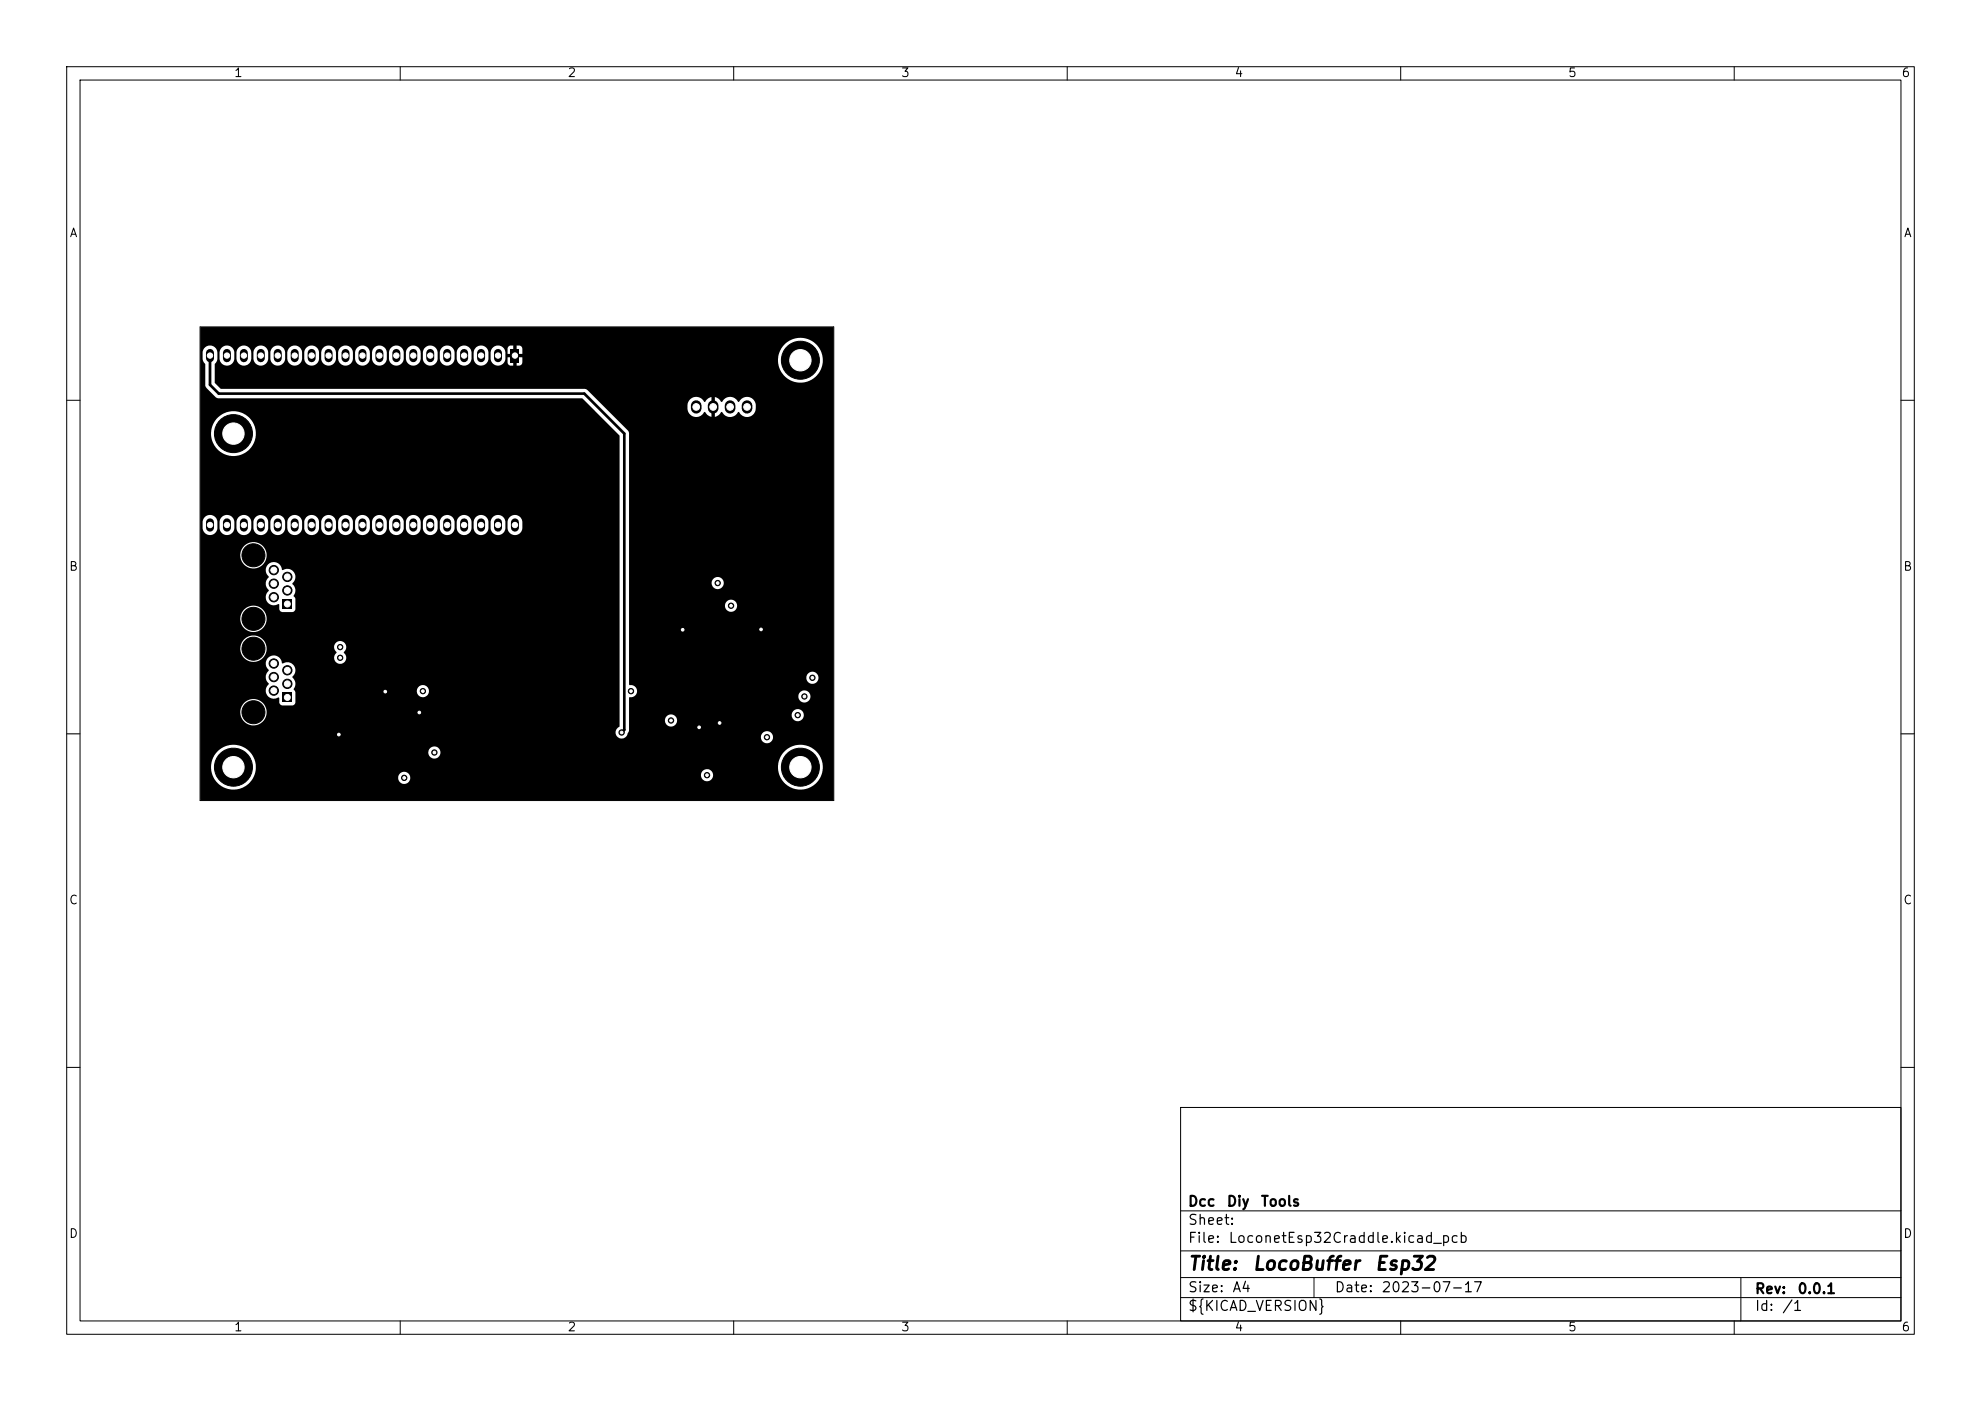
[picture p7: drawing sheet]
<svg xmlns="http://www.w3.org/2000/svg" width="297mm" height="210mm" viewBox="0 0 297 210" stroke-linecap="round" stroke-linejoin="round" font-family="sans-serif">
<g fill="none" stroke="#000" stroke-width=".15">
<path d="M10 10h277v190h-277zM12 12h273v186h-273zM60 10v2M110 10v2M160 10v2M210 10v2M260 10v2M30 49h95v71h-95zM10 60h2M285 60h2M10 110h2M285 110h2"/>
<path d="M10 160h2M177 166h108v32h-108zM285 160h2M60 198v2M110 198v2M160 198v2M177 194.5h108M177 191.5h108M177 187.5h108M177 181.5h108M197 191.5v3M210 198v2"/>
<path d="M260 198v2M261 191.5v6.5"/>
</g>
<path d="M76.6 52.3h1.2v2h-1.2zM30 49.1l94.8-.1 .2 .2-.1 70.8h-94.8l-.1-5.2h1.6a3.4 3.4 0 0 0 2.5 3.5 3.4 3.4 0 0 0 3.9-1.8h21.7v.2a.91 .91 0 0 0 1.2 .8 .91 .91 0 0 0 .5-1.4h43.7v.2a.91 .91 0 0 0 1.4 .7 .91 .91 0 0 0 0-1.6 .91 .91 0 0 0-1.4 .7h-43.7a.91 .91 0 0 0-1-.4 .91 .91 0 0 0-.7 .8h-21.7l.3-.7 .1-1h78.2a3.4 3.4 0 0 0 4.8 3.2 3.4 3.4 0 0 0 .6-5.7 3.4 3.4 0 0 0-5.3 2.2l-.1 .3h-78.2a3.3 3.3 0 0 0-.9-2.1h26.7v.2a.91 .91 0 0 0 1.4 .7 .91 .91 0 0 0 0-1.6 .91 .91 0 0 0-1.4 .7h-26.7l-.2-.2a3.4 3.4 0 0 0-3.6-.6 3.4 3.4 0 0 0-2.1 2.9h-1.6v-8.2h6v.3a1.98 1.98 0 0 0 3 1.6 1.98 1.98 0 0 0 0-3.4 1.98 1.98 0 0 0-3 1.5h-6v-5.2h9.8l.1 .6 .4 .5a1.31 1.31 0 0 0 .1 2 1.21 1.21 0 0 0 1.3 .1h.2v.7l.2 .4h1.7a.5 .5 0 0 0 .5-.4v-1.5l-.1-.3h18.3v.2a.91 .91 0 0 0 1.4 .7 .91 .91 0 0 0 0-1.6 .91 .91 0 0 0-1.4 .7h-18.3l-.2-.3a1.36 1.36 0 0 0-.2-1.7l.1-.1a1.21 1.21 0 0 0 .2-1.6 1.21 1.21 0 0 0-1.7-.4h-.1a1.21 1.21 0 0 0-1.8-1 1.21 1.21 0 0 0-.2 2v.1l-.3 .4-.2 .5h-9.8v-4.3h6v.3a1.98 1.98 0 0 0 2.2 1.8 1.98 1.98 0 0 0 1.7-2.3h10.2v.4l.4 .5-.1 .1a.91 .91 0 0 0-.1 1.3 .91 .91 0 0 0 1.4 0 .91 .91 0 0 0-.1-1.3l-.1-.1a.99 .99 0 0 0 .4-1 .99 .99 0 0 0-.8-.7 .91 .91 0 0 0-1 .8h-10.2a1.98 1.98 0 0 0-2-1.6 1.98 1.98 0 0 0-1.9 1.8h-6v-4.5h6v.3a1.98 1.98 0 0 0 3 1.6 1.98 1.98 0 0 0 0-3.4 1.98 1.98 0 0 0-3 1.5h-6v-5.2h9.8l.1 .6 .4 .5a1.31 1.31 0 0 0 .1 2.1 1.21 1.21 0 0 0 1.3 0h.2v.7l.2 .4h1.8l.2-.1 .2-.3v-1.6a.38 .38 0 0 1-.1-.7 1.46 1.46 0 0 0-.4-1.5l.1-.1a1.21 1.21 0 0 0 .2-1.6 1.21 1.21 0 0 0-1.7-.4h-.1a1.21 1.21 0 0 0-1.8-1 1.21 1.21 0 0 0-.2 2v.1l-.3 .4-.2 .5h-9.8v-4.3h6v.3a1.98 1.98 0 0 0 3 1.5 1.98 1.98 0 0 0 0-3.4 1.98 1.98 0 0 0-3 1.6h-6v-4.9h.4v1a1.11 1.11 0 0 0 1.1 1 1.11 1.11 0 0 0 1.1-1v-1h.3v1.2a1.11 1.11 0 0 0 1.2 .8 1.11 1.11 0 0 0 1-1v-1h.4v1.2a1.11 1.11 0 0 0 1.2 .8 1.11 1.11 0 0 0 1-1v-1h.3v1.2a1.11 1.11 0 0 0 1.2 .8 1.11 1.11 0 0 0 1-1v-1h.3l.1 1.2a1.11 1.11 0 0 0 1.1 .8 1.11 1.11 0 0 0 1.1-1v-1h.3v1.2a1.11 1.11 0 0 0 1.2 .8 1.11 1.11 0 0 0 1-1v-1h.3v1.2a1.11 1.11 0 0 0 1.2 .8 1.11 1.11 0 0 0 1-1v-1h.4v1.2a1.11 1.11 0 0 0 1.2 .8 1.11 1.11 0 0 0 1-1v-1h.3v1.2a1.11 1.11 0 0 0 1.2 .8 1.11 1.11 0 0 0 1-1v-1h.3l.1 1.2a1.11 1.11 0 0 0 1.1 .8 1.11 1.11 0 0 0 1.1-1v-1h.3v1.2a1.11 1.11 0 0 0 1.2 .8 1.11 1.11 0 0 0 1-1v-1h.3v1.2a1.11 1.11 0 0 0 1.2 .8 1.11 1.11 0 0 0 1-1v-1h.4v1.2a1.11 1.11 0 0 0 1.2 .8 1.11 1.11 0 0 0 1-1v-1h.3v1.2a1.11 1.11 0 0 0 1.2 .8 1.11 1.11 0 0 0 1-1v-1h.3l.1 1.2a1.11 1.11 0 0 0 1.1 .8 1.11 1.11 0 0 0 1.1-1v-1h.3v1.2a1.11 1.11 0 0 0 1.2 .8 1.11 1.11 0 0 0 1-1v-1h.3v1.2a1.11 1.11 0 0 0 1.2 .8 1.11 1.11 0 0 0 1-1v-1h.4v1.2a1.11 1.11 0 0 0 1.2 .8 1.11 1.11 0 0 0 1-1v-1h.3v1.2a1.11 1.11 0 0 0 1.2 .8 1.11 1.11 0 0 0 1-1v-1.2a1.11 1.11 0 0 0-1.2-.8 1.11 1.11 0 0 0-1 1h-.3l-.1-.2a1.11 1.11 0 0 0-1.1-.8 1.11 1.11 0 0 0-1 1h-.4v-.2a1.11 1.11 0 0 0-1.2-.8 1.11 1.11 0 0 0-1 1h-.3v-.2a1.11 1.11 0 0 0-1.2-.8 1.11 1.11 0 0 0-1 1h-.3l-.1-.2a1.11 1.11 0 0 0-1.1-.8 1.11 1.11 0 0 0-1.1 1h-.3v-.2a1.11 1.11 0 0 0-1.2-.8 1.11 1.11 0 0 0-1 1h-.3l-.1-.2a1.11 1.11 0 0 0-1.1-.8 1.11 1.11 0 0 0-1 1h-.4v-.2a1.11 1.11 0 0 0-1.2-.8 1.11 1.11 0 0 0-1 1h-.3v-.2a1.11 1.11 0 0 0-1.2-.8 1.11 1.11 0 0 0-1 1h-.3l-.1-.2a1.11 1.11 0 0 0-1.1-.8 1.11 1.11 0 0 0-1.1 1h-.3v-.2a1.11 1.11 0 0 0-1.2-.8 1.11 1.11 0 0 0-1 1h-.3l-.1-.2a1.11 1.11 0 0 0-1.1-.8 1.11 1.11 0 0 0-1 1h-.4v-.2a1.11 1.11 0 0 0-1.2-.8 1.11 1.11 0 0 0-1 1h-.3v-.2a1.11 1.11 0 0 0-1.2-.8 1.11 1.11 0 0 0-1 1h-.3l-.1-.2a1.11 1.11 0 0 0-1.1-.8 1.11 1.11 0 0 0-1.1 1h-.3v-.2a1.11 1.11 0 0 0-1.2-.8 1.11 1.11 0 0 0-1 1h-.3l-.1-.2a1.11 1.11 0 0 0-1.1-.8 1.11 1.11 0 0 0-1 1h-.4a1.11 1.11 0 0 0-1.1-1 1.11 1.11 0 0 0-1.1 1h-.3v-.2a1.11 1.11 0 0 0-1.2-.8 1.11 1.11 0 0 0-1 1h-.4v-13.4h1.6v.4a3.4 3.4 0 0 0 5.1 2.7 3.4 3.4 0 0 0 0-5.8 3.4 3.4 0 0 0-5.1 2.7h-1.6v-12h.4v1.2l.4 .6v3.3l1.5 1.7 .4 .1h54.6l5.6 5.6v43.6a.95 .95 0 0 0-.5 1.2 .95 .95 0 0 0 1.2 .5l.3-.2h20.2v.2a.91 .91 0 0 0 1.4 .7 .91 .91 0 0 0 0-1.6 .91 .91 0 0 0-1.4 .7h-20.2l.4-.9v-1.6h5.4a.91 .91 0 0 0 .8 1 .91 .91 0 0 0 1-.7 .91 .91 0 0 0-.7-1.1h17.9v.2a.91 .91 0 0 0 1.4 .7 .91 .91 0 0 0 0-1.6 .91 .91 0 0 0-1.4 .7h-17.9a.91 .91 0 0 0-1.1 .8h-5.4v-3.3l.9-.3h24.5a.92 .92 0 0 0 1.2 1 .92 .92 0 0 0 .3-1.6 .92 .92 0 0 0-1.5 .5v.1h-24.5a.96 .96 0 0 0 .2-1.1 .96 .96 0 0 0-1.1-.5v-1.2h26.6a.91 .91 0 0 0 1.2 1 .91 .91 0 0 0 .3-1.6 .91 .91 0 0 0-1.5 .4v.2h-26.6v-10.8h14.4a.92 .92 0 0 0 1.2 1 .92 .92 0 0 0 .3-1.6 .92 .92 0 0 0-1.5 .5v.1h-14.4v-3.4h12.4a.91 .91 0 0 0 1.2 1 .91 .91 0 0 0 .3-1.6 .91 .91 0 0 0-1.5 .4v.2h-12.4v-22.4l-.1-.4-3.9-3.8h12.8v.6a1.36 1.36 0 0 0 1.1 1.2 1.36 1.36 0 0 0 1.5-.8l.4 .5 .6 .3v-1.1h.5v1.1a1.71 1.71 0 0 0 1-.8 1.43 1.43 0 0 0 2.5 0 1.36 1.36 0 0 0 1.5 .8 1.36 1.36 0 0 0 1.1-1.2v-.8a1.37 1.37 0 0 0-1.2-1 1.37 1.37 0 0 0-1.4 .8 1.43 1.43 0 0 0-2.5 0l-.4-.5-.6-.3v1.1h-.5v-1.1a1.71 1.71 0 0 0-1.1 .8 1.36 1.36 0 0 0-1.4-.8 1.36 1.36 0 0 0-1.1 1.2h-12.8l-2.2-2.3-.4-.1h-54.6l-.9-1v-2.7l.4-.6v-1.2h.3v1.2a1.11 1.11 0 0 0 1.2 .8 1.11 1.11 0 0 0 1-1v-1h.4v1.2a1.11 1.11 0 0 0 1.2 .8 1.11 1.11 0 0 0 1-1v-1h.3v1.2a1.11 1.11 0 0 0 1.2 .8 1.11 1.11 0 0 0 1-1v-1h.3l.1 1.2a1.11 1.11 0 0 0 1.1 .8 1.11 1.11 0 0 0 1.1-1v-1h.3v1.2a1.11 1.11 0 0 0 1.2 .8 1.11 1.11 0 0 0 1-1v-1h.3v1.2a1.11 1.11 0 0 0 1.2 .8 1.11 1.11 0 0 0 1-1v-1h.4v1.2a1.11 1.11 0 0 0 1.2 .8 1.11 1.11 0 0 0 1-1v-1h.3v1.2a1.11 1.11 0 0 0 1.2 .8 1.11 1.11 0 0 0 1-1v-1h.3l.1 1.2a1.11 1.11 0 0 0 1.1 .8 1.11 1.11 0 0 0 1.1-1v-1h.3v1.2a1.11 1.11 0 0 0 1.2 .8 1.11 1.11 0 0 0 1-1v-1h.3v1.2a1.11 1.11 0 0 0 1.2 .8 1.11 1.11 0 0 0 1-1v-1h.4v1.2a1.11 1.11 0 0 0 1.2 .8 1.11 1.11 0 0 0 1-1v-1h.3v1.2a1.11 1.11 0 0 0 1.2 .8 1.11 1.11 0 0 0 1-1v-1h.3l.1 1.2a1.11 1.11 0 0 0 1.1 .8 1.11 1.11 0 0 0 1.1-1v-1h.3v1.2a1.11 1.11 0 0 0 1.2 .8 1.11 1.11 0 0 0 1-1v-1h.3v1.2a1.11 1.11 0 0 0 1.2 .8 1.11 1.11 0 0 0 1-1v-1h.4v1.2a1.11 1.11 0 0 0 1.2 .8 1.11 1.11 0 0 0 1-1v-1l-.2-.5h.5v.7h.8l-.1 .2 .1 .4h-.8v.8l.1 .3 .4 .1h.3v-1.2l.3 .1 .3-.1v1.2h.4l.3-.1 .1-.3v-.6h38.3a3.4 3.4 0 0 0 4.8 3.2 3.4 3.4 0 0 0 .6-5.7 3.4 3.4 0 0 0-5.3 2.2l-.1 .3h-38.3v-.2h-.8l.1-.2-.1-.4h.8v-.8l-.3-.4h-.5v1.2l-.2-.1-.4 .1v-1.2h-.5l-.3 .5-.6-.1a1.11 1.11 0 0 0-1.2-.4 1.11 1.11 0 0 0-.7 1h-.4v-.2a1.11 1.11 0 0 0-1.2-.8 1.11 1.11 0 0 0-1 1h-.3v-.2a1.11 1.11 0 0 0-1.2-.8 1.11 1.11 0 0 0-1 1h-.3l-.1-.2a1.11 1.11 0 0 0-1.1-.8 1.11 1.11 0 0 0-1.1 1h-.3v-.2a1.11 1.11 0 0 0-1.2-.8 1.11 1.11 0 0 0-1 1h-.3l-.1-.2a1.11 1.11 0 0 0-1.1-.8 1.11 1.11 0 0 0-1 1h-.4v-.2a1.11 1.11 0 0 0-1.2-.8 1.11 1.11 0 0 0-1 1h-.3v-.2a1.11 1.11 0 0 0-1.2-.8 1.11 1.11 0 0 0-1 1h-.3l-.1-.2a1.11 1.11 0 0 0-1.1-.8 1.11 1.11 0 0 0-1.1 1h-.3v-.2a1.11 1.11 0 0 0-1.2-.8 1.11 1.11 0 0 0-1 1h-.3l-.1-.2a1.11 1.11 0 0 0-1.1-.8 1.11 1.11 0 0 0-1 1h-.4v-.2a1.11 1.11 0 0 0-1.2-.8 1.11 1.11 0 0 0-1 1h-.3v-.2a1.11 1.11 0 0 0-1.2-.8 1.11 1.11 0 0 0-1 1h-.3l-.1-.2a1.11 1.11 0 0 0-1.1-.8 1.11 1.11 0 0 0-1.1 1h-.3v-.2a1.11 1.11 0 0 0-1.2-.8 1.11 1.11 0 0 0-1 1h-.3l-.1-.2a1.11 1.11 0 0 0-1.1-.8 1.11 1.11 0 0 0-1 1h-.4v-.2a1.11 1.11 0 0 0-1.2-.8 1.11 1.11 0 0 0-1 1h-.3v-.2a1.11 1.11 0 0 0-1.2-.8 1.11 1.11 0 0 0-1 1h-.4zM42.4 89.8h1.4v1.4h-1.4zM42.4 103.8h1.4v1.4h-1.4z" fill="#000"/>
<g fill="#000" stroke="#000" stroke-width=".15">
<circle cx="120" cy="54" r="2.85"/>
<circle cx="35" cy="65" r="2.85"/>
<circle cx="38" cy="83.2" r="1.72"/>
<circle cx="38" cy="92.8" r="1.72"/>
<circle cx="38" cy="97.2" r="1.72"/>
<circle cx="41" cy="87.5" r=".7"/>
<circle cx="41" cy="99.5" r=".7"/>
<circle cx="41" cy="85.5" r=".7"/>
<circle cx="41" cy="89.5" r=".7"/>
<circle cx="43.1" cy="88.5" r=".7"/>
<circle cx="43.1" cy="86.5" r=".7"/>
<circle cx="51" cy="97" r=".4"/>
<circle cx="51" cy="98.6" r=".4"/>
<circle cx="102.3" cy="94.4" r=".4"/>
<circle cx="107.6" cy="87.4" r=".4"/>
<circle cx="109.6" cy="90.8" r=".4"/>
<circle cx="114.1" cy="94.3" r=".4"/>
<circle cx="35" cy="115" r="2.85"/>
<circle cx="38" cy="106.8" r="1.72"/>
<circle cx="41" cy="101.5" r=".7"/>
<circle cx="41" cy="103.5" r=".7"/>
<circle cx="43.1" cy="102.5" r=".7"/>
<circle cx="43.1" cy="100.5" r=".7"/>
<circle cx="50.8" cy="110.1" r=".4"/>
<circle cx="57.8" cy="103.7" r=".4"/>
<circle cx="60.6" cy="116.6" r=".4"/>
<circle cx="62.9" cy="106.8" r=".4"/>
<circle cx="63.4" cy="103.6" r=".4"/>
<circle cx="65.1" cy="112.8" r=".4"/>
<circle cx="93.2" cy="109.8" r=".4"/>
<circle cx="94.6" cy="103.6" r=".4"/>
<circle cx="100.6" cy="108" r=".4"/>
<circle cx="104.8" cy="109" r=".4"/>
<circle cx="106" cy="116.2" r=".4"/>
<circle cx="107.9" cy="108.4" r=".4"/>
<circle cx="115" cy="110.5" r=".4"/>
<circle cx="119.6" cy="107.2" r=".4"/>
<circle cx="120" cy="115" r="2.85"/>
<circle cx="120.6" cy="104.4" r=".4"/>
<circle cx="121.8" cy="101.6" r=".4"/>
</g>
<g fill="none" stroke="#000" stroke-width="1.2">
<path d="M31.5 52.9v.8M34 52.9v.8M36.6 52.9v.8M39.1 52.9v.8M41.6 52.9v.8M44.2 52.9v.8M46.7 52.9v.8M49.3 52.9v.8M51.8 52.9v.8M54.3 52.9v.8M56.9 52.9v.8M59.4 52.9v.8"/>
<path d="M62 52.9v.8M64.5 52.9v.8M67 52.9v.8M69.6 52.9v.8M72.1 52.9v.8M74.7 52.9v.8M31.5 78.3v.8M34 78.3v.8M36.6 78.3v.8M39.1 78.3v.8M41.6 78.3v.8M44.2 78.3v.8"/>
<path d="M46.7 78.3v.8M49.3 78.3v.8M51.8 78.3v.8M54.3 78.3v.8M56.9 78.3v.8M59.4 78.3v.8M62 78.3v.8M64.5 78.3v.8M67 78.3v.8M69.6 78.3v.8M72.1 78.3v.8M74.7 78.3v.8"/>
<path d="M77.2 78.3v.8"/>
</g>
<path d="M104.4 60.8v.4M106.9 60.8v.4M109.5 60.8v.4M112 60.8v.4" fill="none" stroke="#000" stroke-width="1.6"/>
<path d="M31.5 53.3v4.4l1.3 1.3h54.8l6 6v44.4l-.4 .4" fill="none" stroke="#000" stroke-width=".4"/>
<g fill="#fff" stroke="#fff" stroke-width=".15">
<circle cx="65.1" cy="112.8" r=".2"/>
<circle cx="106" cy="116.2" r=".2"/>
<circle cx="63.4" cy="103.6" r=".2"/>
<circle cx="107.9" cy="108.4" r=".2"/>
<circle cx="50.8" cy="110.1" r=".2"/>
<circle cx="102.3" cy="94.4" r=".2"/>
<circle cx="57.8" cy="103.7" r=".2"/>
<circle cx="104.8" cy="109" r=".2"/>
<circle cx="62.9" cy="106.8" r=".2"/>
<circle cx="114.1" cy="94.3" r=".2"/>
<circle cx="60.6" cy="116.6" r=".2"/>
<circle cx="115" cy="110.5" r=".2"/>
<circle cx="107.6" cy="87.4" r=".2"/>
<circle cx="109.6" cy="90.8" r=".2"/>
<circle cx="93.2" cy="109.8" r=".2"/>
<circle cx="121.8" cy="101.6" r=".2"/>
<circle cx="120.6" cy="104.4" r=".2"/>
<circle cx="119.6" cy="107.2" r=".2"/>
<circle cx="100.6" cy="108" r=".2"/>
<circle cx="94.6" cy="103.6" r=".2"/>
<circle cx="51" cy="98.6" r=".2"/>
<circle cx="51" cy="97" r=".2"/>
<circle cx="43.1" cy="90.5" r=".44"/>
<circle cx="41" cy="89.5" r=".44"/>
<circle cx="43.1" cy="88.5" r=".44"/>
<circle cx="41" cy="87.5" r=".44"/>
<circle cx="43.1" cy="86.5" r=".44"/>
<circle cx="41" cy="85.5" r=".44"/>
<circle cx="43.1" cy="104.5" r=".45"/>
<circle cx="41" cy="103.5" r=".45"/>
<circle cx="43.1" cy="102.5" r=".45"/>
<circle cx="41" cy="101.5" r=".45"/>
<circle cx="43.1" cy="100.5" r=".45"/>
<circle cx="41" cy="99.5" r=".45"/>
<circle cx="35" cy="65" r="1.6"/>
<circle cx="35" cy="115" r="1.6"/>
<circle cx="120" cy="115" r="1.6"/>
<circle cx="120" cy="54" r="1.6"/>
<circle cx="77.2" cy="53.3" r=".4"/>
<circle cx="74.7" cy="53.3" r=".4"/>
<circle cx="72.1" cy="53.3" r=".4"/>
<circle cx="69.6" cy="53.3" r=".4"/>
<circle cx="67" cy="53.3" r=".4"/>
<circle cx="64.5" cy="53.3" r=".4"/>
<circle cx="62" cy="53.3" r=".4"/>
<circle cx="59.4" cy="53.3" r=".4"/>
<circle cx="56.9" cy="53.3" r=".4"/>
<circle cx="54.3" cy="53.3" r=".4"/>
<circle cx="51.8" cy="53.3" r=".4"/>
<circle cx="49.3" cy="53.3" r=".4"/>
<circle cx="46.7" cy="53.3" r=".4"/>
<circle cx="44.2" cy="53.3" r=".4"/>
<circle cx="41.6" cy="53.3" r=".4"/>
<circle cx="39.1" cy="53.3" r=".4"/>
<circle cx="36.6" cy="53.3" r=".4"/>
<circle cx="34" cy="53.3" r=".4"/>
<circle cx="31.5" cy="53.3" r=".4"/>
<circle cx="31.5" cy="78.7" r=".4"/>
<circle cx="34" cy="78.7" r=".4"/>
<circle cx="36.6" cy="78.7" r=".4"/>
<circle cx="39.1" cy="78.7" r=".4"/>
<circle cx="41.6" cy="78.7" r=".4"/>
<circle cx="44.2" cy="78.7" r=".4"/>
<circle cx="46.7" cy="78.7" r=".4"/>
<circle cx="49.3" cy="78.7" r=".4"/>
<circle cx="51.8" cy="78.7" r=".4"/>
<circle cx="54.3" cy="78.7" r=".4"/>
<circle cx="56.9" cy="78.7" r=".4"/>
<circle cx="59.4" cy="78.7" r=".4"/>
<circle cx="62" cy="78.7" r=".4"/>
<circle cx="64.5" cy="78.7" r=".4"/>
<circle cx="67" cy="78.7" r=".4"/>
<circle cx="69.6" cy="78.7" r=".4"/>
<circle cx="72.1" cy="78.7" r=".4"/>
<circle cx="74.7" cy="78.7" r=".4"/>
<circle cx="77.2" cy="78.7" r=".4"/>
<circle cx="104.4" cy="61" r=".5"/>
<circle cx="106.9" cy="61" r=".5"/>
<circle cx="109.5" cy="61" r=".5"/>
<circle cx="112" cy="61" r=".5"/>
</g>
<g font-size="2">
<text x="178" y="190.9">Title:</text>
<text x="187.7" y="190.9">LocoBuffer</text>
<text x="206" y="190.9">Esp32</text>
</g>
<g font-size="1.5">
<text x="178" y="184">Sheet:</text>
<text x="178" y="181.2">Dcc</text>
<text x="183.8" y="181.2">Diy</text>
<text x="188.9" y="181.2">Tools</text>
<text x="178" y="186.7">File:</text>
<text x="184.1" y="186.7">LoconetEsp32Craddle.kicad_pcb</text>
<text x="178" y="196.9">${KICAD_VERSION}</text>
<text x="178" y="194.1">Size:</text>
<text x="184.7" y="194.1">A4</text>
<text x="200" y="194.1">Date:</text>
<text x="207" y="194.1">2023-07-17</text>
<text x="263" y="194.3">Rev:</text>
<text x="263" y="196.9">Id:</text>
<text x="267.1" y="196.9">/1</text>
<text x="269.4" y="194.3">0.0.1</text>
</g>
<g font-size="1.3">
<text x="35" y="11.9">1</text>
<text x="85" y="11.9">2</text>
<text x="135" y="11.9">3</text>
<text x="185" y="11.9">4</text>
<text x="235" y="11.9">5</text>
<text x="285" y="11.9">6</text>
<text x="10.3" y="35.9">A</text>
<text x="285.4" y="35.9">A</text>
<text x="10.3" y="85.9">B</text>
<text x="285.3" y="85.9">B</text>
<text x="10.3" y="135.9">C</text>
<text x="285.3" y="135.9">C</text>
<text x="10.3" y="185.9">D</text>
<text x="285.3" y="185.9">D</text>
<text x="35" y="199.9">1</text>
<text x="85" y="199.9">2</text>
<text x="135" y="199.9">3</text>
<text x="185" y="199.9">4</text>
<text x="235" y="199.9">5</text>
<text x="285" y="199.9">6</text>
</g>
</svg>
